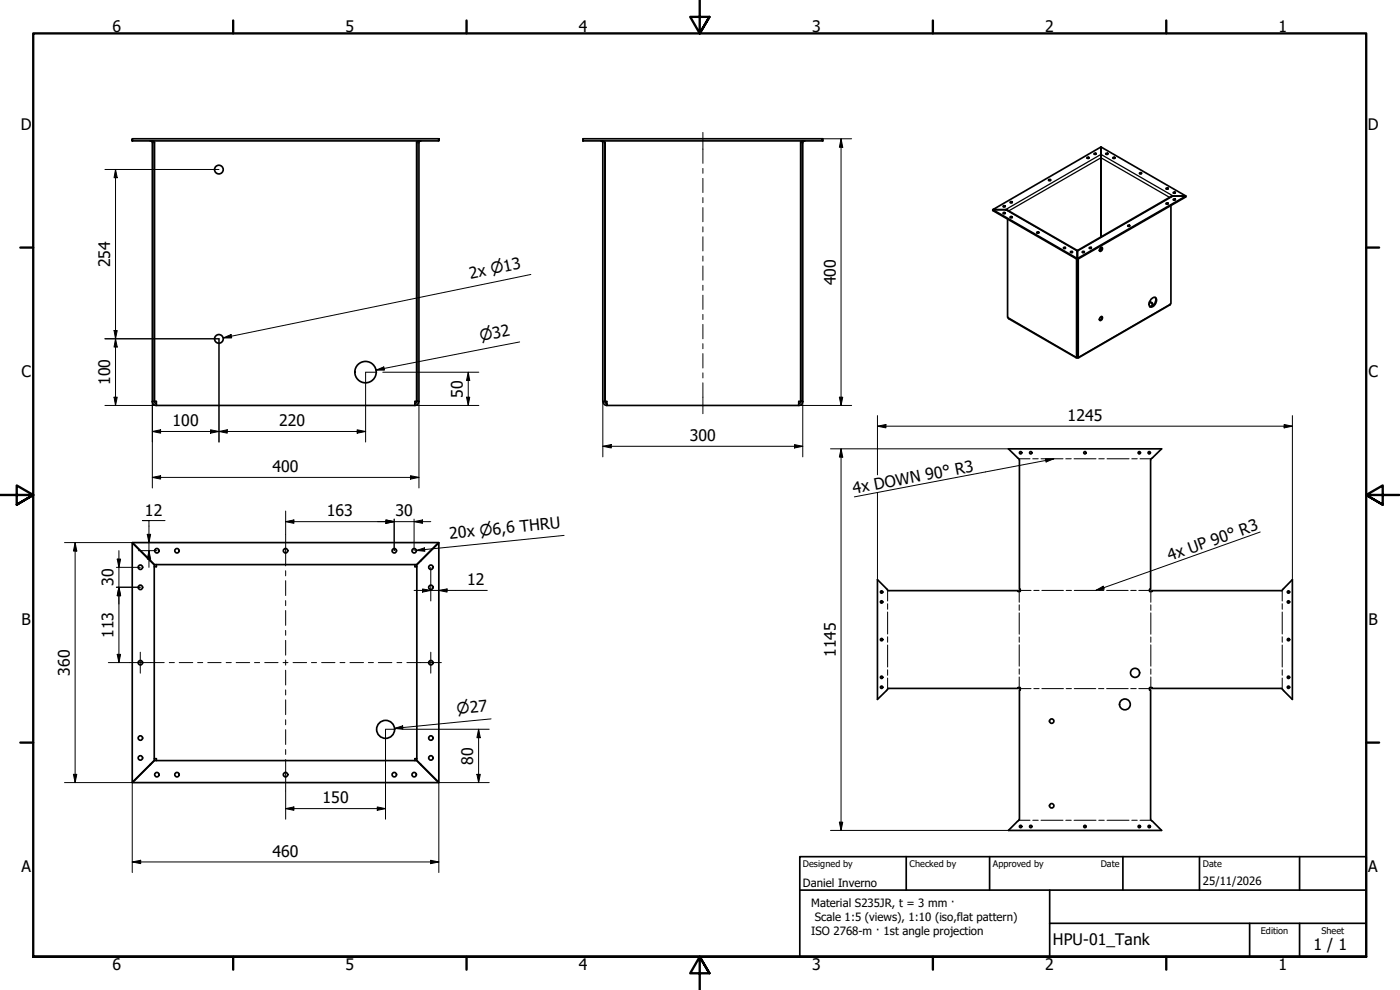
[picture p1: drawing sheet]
<svg xmlns="http://www.w3.org/2000/svg" width="420mm" height="297mm" viewBox="0 0 420 297" stroke-linecap="round" stroke-linejoin="round" font-family="sans-serif">
<!-- layer: Visible (ISO) -->
<g fill="none" stroke="#000" stroke-width=".51">
<path d="M39.8 42.3l-.1-.7v.7h91.9M39.8 41.6h91.8M45.1 42.3l.4 .1 .2 .3v77.7h.6v-77.8M45.1 42.3a.92 .92 0 0 1 1.3 .5v77.6h.5v1.3h77.6v-1.3h.5v-77.6a1.02 1.02 0 0 1 1.2-.5l-.5 .3v77.8h-.6v-77.8M131.6 41.6l.1 .7zM175 41.6l-.1 .7h71.9M181.5 42.6v77.8h-.6v-77.7l-.5-.4a1.02 1.02 0 0 1 1.2 .5v77.6h.5v1.3h57.6v-1.3h.6v-77.6M240.3 42.6v.2M241.4 42.3a.89 .89 0 0 0-1.1 .5M241.6 42.3h-.4l-.3 .4v77.7h-.6v-77.6M246.8 41.6l.2 .7-.2-.7h-71.8v.7M314.8 54.2h.5"/>
<path d="M326.2 47.3l.4-.1 .2 .3h-.3zM326.3 47.5h.5M328.4 46.3h.5M330.4 44.1l-32.5 18.8h3.9M330.4 44.1v27M330.5 44.1l25.4 14.7M331.9 46.1l.5-.1 .1 .2-.4 .1zM331.9 46.3h.5M334.1 47.5h.5M342.1 51.9l.5 .1-.4 .2-.3-.2zM342.1 52.1h.4M349.9 56.5l.4-.1 .3 .3-.5 .1z"/>
<path d="M350 56.7h.5M352 58.9l-.6 .1-28.1 16.2-21-12.2-.5-.1M352 58.8l-.7 .2M352 58.9h3.9v.2l-32.6 18.7M352 58.9h3.9M352.2 58h.5M352.2 60h.5M355.9 58.9l-32.6 18.7M297.9 62.9h3.9M297.9 62.9v.3l25.4 14.6M297.9 62.9l25.4 14.7M301.1 62h.5"/>
<path d="M301.1 64.1h.5M301.8 62.9l.7 .3M302.4 65.8v29.4l.3 .4 20.3 11.8M303.1 60.6l.6-.1 .1 .3-.3 .1zM303.1 65.1l.3-.2a.25 .25 0 0 1 .3 .1 .25 .25 0 0 1 0 .3h-.4zM303.2 60.8h.5M303.2 65.3h.5M311.1 69.7l.5-.1 .2 .2-.5 .2zM311.2 69.9h.5M319.2 74.5h.5M321.2 75.6l.5-.2 .2 .3-.4 .1zM321.3 75.7h.5"/>
<path d="M323.1 77.7v29.5l-.2-.1 .1 .3 .3-.1M323.3 75.4v2.4zM323.3 77.8v29.2l.3 .2M323.3 75.2v.2M323.3 77.8v29.5M323.6 77.7v29.5h.2l-.5 .1M324.8 75.6l.4-.2 .2 .3-.4 .1zM324.9 75.7h.5M326.9 74.3l.6-.1v.3l-.2 .1zM327 74.5h.5M330.3 74.4a.39 .39 0 0 1 .6 0 .39 .39 0 0 1-.1 .6l-.1 .1a.42 .42 0 0 1-.6 .3 .42 .42 0 0 1 0-.7zM330.5 74.3l-.1 .8"/>
<path d="M330.6 74.2l-.1 .8-.5 .3M338.5 67.9h.5M349.9 61l.6-.1 .1 .3-.4 .1zM350 61.2h.5M351.4 61.6v29.5l-.2 .4-27.5 15.9M330.4 95a.49 .49 0 0 1 .6 .4 .49 .49 0 0 1-.4 .6 .43 .43 0 0 1-.7-.1 .43 .43 0 0 1 .2-.6zM330.6 95l-.1 .7-.5 .4M344.9 90.7l.6 .2 .4 .5M345.4 89.8a.84 .84 0 0 1 1-.6 .84 .84 0 0 1 .7 .8 1.73 1.73 0 0 1-2 2l-.2-1.1zM346.6 89.3a1.91 1.91 0 0 1-1.5 2.7 .74 .74 0 0 0 .8-.8 .74 .74 0 0 0-.9-.7M323.2 107.1h.3M323.3 107l-.2 .2"/>
<path d="M45.7 120.5l.2 .7 1 .5M46.3 120.5l.2 .4 .4 .2M125.1 120.5l-.2 .4-.4 .2M125.7 120.5l-.3 .7-.9 .5M181 120.5l.2 .7 .9 .5M181.5 120.5l.2 .4 .4 .2M240.3 120.5l-.1 .4-.5 .2M240.9 120.5l-.2 .7-1 .5M39.7 162.9l6.6 6.6v58.6l-6.6 6.6zM39.8 162.8h91.8l-6.6 6.6h-78.6zM46.9 169.4v.6h-.6M124.5 169.4v.6h.6"/>
<path d="M126.3 168.3l5.4-5.4v71.8l-6.6-6.6v-58.6zM263.3 173.9l3.3 3.3h39v.3h.6v-.7h-.3v-38.9l-3.3-3.2h46l-3.3 3.1v39h-.3v.7h.7v-.3h39l3.2-3.3v36l-3.3-3.3h-38.9v-.3h-.7v.7h.3v38.9l3.3 3.3h-46l3.3-3.3v-38.9h.3v-.7h-.6v.3h-39l-3.3 3.3zM46.3 227.6h.6v.6M46.4 228.2h78.6l6.6 6.6h-91.8zM125.1 227.6h-.6v.6"/>
<circle cx="65.7" cy="50.9" r="1.3"/>
<circle cx="314.9" cy="54" r=".3"/>
<circle cx="328.6" cy="46.1" r=".26"/>
<circle cx="334.2" cy="47.3" r=".3"/>
<circle cx="352.4" cy="59.9" r=".27"/>
<circle cx="352.4" cy="57.8" r=".27"/>
<circle cx="301.3" cy="61.9" r=".27"/>
<circle cx="301.3" cy="63.9" r=".27"/>
<circle cx="319.4" cy="74.3" r=".27"/>
<circle cx="338.7" cy="67.7" r=".27"/>
<circle cx="65.7" cy="101.7" r="1.3"/>
<circle cx="109.7" cy="111.7" r="3.2"/>
<circle cx="306.3" cy="135.8" r=".35"/>
<circle cx="309.3" cy="135.8" r=".35"/>
<circle cx="325.6" cy="135.8" r=".35"/>
<circle cx="341.9" cy="135.8" r=".35"/>
<circle cx="344.9" cy="135.8" r=".35"/>
<circle cx="42.1" cy="176.2" r=".67"/>
<circle cx="42.1" cy="170.2" r=".67"/>
<circle cx="47.1" cy="165.2" r=".67"/>
<circle cx="53.1" cy="165.2" r=".67"/>
<circle cx="85.7" cy="165.2" r=".67"/>
<circle cx="118.3" cy="165.2" r=".67"/>
<circle cx="124.3" cy="165.2" r=".67"/>
<circle cx="129.3" cy="176.2" r=".67"/>
<circle cx="129.3" cy="170.2" r=".67"/>
<circle cx="264.6" cy="177.6" r=".35"/>
<circle cx="386.7" cy="177.6" r=".35"/>
<circle cx="42.1" cy="198.8" r=".67"/>
<circle cx="129.3" cy="198.8" r=".67"/>
<circle cx="264.6" cy="180.6" r=".35"/>
<circle cx="264.6" cy="191.9" r=".35"/>
<circle cx="386.7" cy="191.9" r=".35"/>
<circle cx="386.7" cy="180.6" r=".35"/>
<circle cx="115.7" cy="218.8" r="2.7"/>
<circle cx="264.6" cy="206.2" r=".35"/>
<circle cx="264.6" cy="203.2" r=".35"/>
<circle cx="315.6" cy="216.4" r=".67"/>
<circle cx="337.6" cy="211.3" r="1.62"/>
<circle cx="340.6" cy="201.9" r="1.37"/>
<circle cx="386.7" cy="203.2" r=".35"/>
<circle cx="386.7" cy="206.2" r=".35"/>
<circle cx="42.1" cy="227.4" r=".67"/>
<circle cx="42.1" cy="221.4" r=".67"/>
<circle cx="47.1" cy="232.4" r=".67"/>
<circle cx="53.1" cy="232.4" r=".67"/>
<circle cx="85.7" cy="232.4" r=".67"/>
<circle cx="118.3" cy="232.4" r=".67"/>
<circle cx="124.3" cy="232.4" r=".67"/>
<circle cx="129.3" cy="221.4" r=".67"/>
<circle cx="129.3" cy="227.4" r=".67"/>
<circle cx="306.3" cy="248" r=".35"/>
<circle cx="309.3" cy="248" r=".35"/>
<circle cx="315.6" cy="241.8" r=".67"/>
<circle cx="325.6" cy="248" r=".35"/>
<circle cx="341.9" cy="248" r=".35"/>
<circle cx="344.9" cy="248" r=".35"/>
</g>
<!-- layer: Visible Narrow (ISO) -->
<path d="M351 59.2l-20.5-11.8-27.8 15.9M301.8 62.9l28.7-16.6 21.5 12.6-28.7 16.5zM302.6 95.3l20.3 11.8M323.3 83v.1M323.3 83.6h.1M351.2 91.2l-27.4 15.9M323.3 107v.1" fill="none" stroke="#000" stroke-width=".38"/>
<!-- layer: Bend Centerline (ISO) -->
<g fill="none" stroke="#000" stroke-width=".3">
<path d="M305.8 137.7h3.3M309.9 137.7h1.7M312.4 137.7h6.6M319.8 137.7h1.7M322.3 137.7h6.6M329.8 137.7h1.6M332.2 137.7h6.6M339.7 137.7h1.6M342.1 137.7h3.3M266.4 177.1v3.2M305.9 177.5v3.2M306.2 177.2h3.2"/>
<path d="M310.3 177.2h1.5M312.7 177.2h6.5M320 177.2h1.6M322.4 177.2h6.5M329.7 177.2h1.6M332.1 177.2h6.5M339.3 177.2h1.7M341.8 177.2h3.2M345.4 177.5v3.2M384.8 177.1v3.2M266.4 181.2v1.6M266.4 183.6v6.6"/>
<path d="M266.4 191.1v1.6M266.4 193.5v6.6M305.9 181.5v1.6M305.9 183.9v6.4M305.9 191.1v1.6M305.9 193.5v6.4M345.4 181.5v1.6M345.4 183.9v6.4M345.4 191.1v1.6M345.4 193.5v6.4M384.8 181.2v1.6M384.8 183.6v6.6"/>
<path d="M384.8 191.1v1.6M384.8 193.5v6.6M266.4 201v1.6M266.4 203.4v3.3M305.9 200.7v1.6M305.9 203.1v3.2M306.2 206.6h3.2M310.3 206.6h1.5M312.7 206.6h6.5M320 206.6h1.6M322.4 206.6h6.5M329.7 206.6h1.6"/>
<path d="M332.1 206.6h6.5M339.3 206.6h1.7M341.8 206.6h3.2M345.4 200.7v1.6M345.4 203.1v3.2M384.8 201v1.6M384.8 203.4v3.3M305.8 246.1h3.3M309.9 246.1h1.7M312.4 246.1h6.6M319.8 246.1h1.7M322.3 246.1h6.6"/>
<path d="M329.8 246.1h1.6M332.2 246.1h6.6M339.7 246.1h1.6M342.1 246.1h3.3"/>
</g>
<!-- layer: Border (ISO) -->
<g fill="none" stroke="#000" stroke-width=".7">
<path d="M70 6.1v3.9M140 6.1v3.9M210 0v10l-2.9-4.9h5.8l-2.9 4.9 2.9-4.9M280 6.1v3.9M350 6.1v3.9M6.1 74.3h3.9M410 74.3h3.9M0 148.5h10l-5-2.8v5.7l5-2.9-5 2.9M420 148.5h-10l5-2.8v5.7l-5-2.9 5 2.9M6.1 222.8h3.9M410 222.8h3.9M10 287.1v-277.1h400v277.1h-400h400"/>
<path d="M70 287.1v3.8M140 287.1v3.8M212.9 292l-2.9-4.9 2.9 4.9h-5.8l2.9-4.9v9.9M280 287.1v3.8M350 287.1v3.8"/>
</g>
<!-- layer: Title (ISO) -->
<path d="M240 257h170v30.1h-170zM272 257v10.1M297 257v10.1M337 257v10.1M360 257v10.1M390 257v10.1M240 267.1h170M315 277h95M315 267.1v20M375 277v10.1M390 277v10.1" fill="none" stroke="#000" stroke-width=".51"/>
<!-- layer: Dimension (ISO) -->
<g fill="none" stroke="#000" stroke-width=".3">
<path d="M31.5 50.8h34.2M34.7 50.8l.5 2.5h-1zM34.7 50.8v70.9M246.8 41.6h8.8M252.4 41.6l.5 2.6h-1zM252.4 41.6v80.1M34.2 99.2h1l-.5 2.4zM31.5 101.6h34.2v31M34.2 119.2h1l-.5 2.5zM34.7 101.6l.5 2.5h-1zM113.1 111.7h-3.4v20.9M114.9 111.7h28.8"/>
<path d="M140 119.2h1l-.5 2.5zM140.5 111.7l.5 2.5h-1zM140.5 111.7v10M251.9 119.2h1l-.5 2.5zM31.5 121.7h15.4M45.7 129.5l2.5-.5v1zM45.7 129.5h64M45.7 120.4v26M63.2 129l2.5 .5-2.5 .5zM65.7 129.5l2.5-.5v1zM107.2 129l2.5 .5-2.5 .5zM124.5 121.7h19.2"/>
<path d="M125.7 120.4v26M180.9 133.9l2.6-.5v1zM180.9 133.9h60M180.9 120.4v16.7M238.4 133.4l2.5 .5-2.5 .5zM239.7 121.7h15.9M240.9 120.4v16.7M249.2 134.7h53.4M252.4 134.7l.5 2.4h-1zM252.4 134.7v114.5M263.3 127.9l2.6-.5v1zM263.3 127.9h124.6"/>
<path d="M263.3 124.7v17.8M385.4 127.4l2.5 .5-2.5 .5zM387.9 124.7v49.2M45.7 143.2l2.5-.5v1zM45.7 143.2h80M49.5 156.2h-6.8h2v14M85.7 156.5l2.5-.5v1zM85.7 156.5h43.6M85.7 153.3v7M115.8 156l2.5 .5-2.5 .5zM118.3 155.8v9.4M123.2 142.7l2.5 .5-2.5 .5z"/>
<path d="M124.3 156.5l2.5-.5v1zM124.3 155.8v9.4M263.3 147.8v26.1M19.4 162.8h20.4M22.5 162.8l.6 2.5h-1.1zM22.5 162.8v72M34.9 176.2h7.2M34.9 170.2h7.2M35.2 167.8h1l-.5 2.4zM35.7 176.2l.5 2.5h-1zM35.7 165.2v33.6M41.5 165.2h5.6"/>
<path d="M44.2 160.3h1l-.5 2.5zM44.7 165.2l.5 2.6h-1zM124.3 177.2h21.9M126.8 176.7l2.5 .5-2.5 .5zM129.3 170.2v10.1M131.7 177.2l2.5-.5v1zM32.5 198.8h6.4M35.2 196.3h1l-.5 2.5zM118.5 218.8h-2.8v27M120.8 218.8h26M143.6 218.8l.5 2.5h-1zM143.6 218.8v16"/>
<path d="M19.4 234.8h20.4M22 232.3h1.1l-.6 2.5zM39.7 234.7v27.1M85.7 237.3v8.5M131.6 234.8h15.2M131.7 234.7v27.1M143.1 232.3h1l-.5 2.5zM39.7 258.6l2.5-.5v1zM39.7 258.6h92M85.7 242.6l2.5-.5v1zM85.7 242.6h30M113.2 242.1l2.5 .5-2.5 .5z"/>
<path d="M129.2 258.1l2.5 .5-2.5 .5zM249.2 249.2h53.4M251.9 246.7h1l-.5 2.5z"/>
</g>
<g fill="#000">
<path d="M34.7 50.8l.5 2.5h-1zM252.4 41.6l.5 2.6h-1zM34.2 99.2h1l-.5 2.4zM34.2 119.2h1l-.5 2.5zM34.7 101.6l.5 2.5h-1zM140 119.2h1l-.5 2.5zM140.5 111.7l.5 2.5h-1zM251.9 119.2h1l-.5 2.5zM45.7 129.5l2.5-.5v1zM63.2 129l2.5 .5-2.5 .5zM65.7 129.5l2.5-.5v1zM107.2 129l2.5 .5-2.5 .5z"/>
<path d="M180.9 133.9l2.6-.5v1zM238.4 133.4l2.5 .5-2.5 .5zM252.4 134.7l.5 2.4h-1zM263.3 127.9l2.6-.5v1zM385.4 127.4l2.5 .5-2.5 .5zM45.7 143.2l2.5-.5v1zM85.7 156.5l2.5-.5v1zM115.8 156l2.5 .5-2.5 .5zM123.2 142.7l2.5 .5-2.5 .5zM124.3 156.5l2.5-.5v1zM22.5 162.8l.6 2.5h-1.1zM35.2 167.8h1l-.5 2.4z"/>
<path d="M35.7 176.2l.5 2.5h-1zM44.2 160.3h1l-.5 2.5zM44.7 165.2l.5 2.6h-1zM126.8 176.7l2.5 .5-2.5 .5zM131.7 177.2l2.5-.5v1zM35.2 196.3h1l-.5 2.5zM22 232.3h1.1l-.6 2.5zM143.1 232.3h1l-.5 2.5zM143.6 218.8l.5 2.5h-1zM39.7 258.6l2.5-.5v1zM85.7 242.6l2.5-.5v1zM113.2 242.1l2.5 .5-2.5 .5z"/>
<path d="M129.2 258.1l2.5 .5-2.5 .5zM251.9 246.7h1l-.5 2.5z"/>
</g>
<!-- layer: Symbol (ISO) -->
<path d="M159.3 82.3l-92.3 19.1M67 101.4l2.3-1 .2 1zM112.8 111l2.4-.9 .2 .9zM156 102.6l-43.2 8.4M313.8 137.7h2.5l-2.4 .9zM316.3 137.7l-59.9 11.4M378.2 159.6l-49.3 17.6M125 165.1l2.4-.7 .1 1zM169.3 160.6l-44.3 4.5M328.9 177.2l2.2-1.3 .3 .9zM118.4 218.6l2.4-.8 .1 1zM147.4 215.7l-29 2.9" fill="none" stroke="#000" stroke-width=".3"/>
<path d="M67 101.4l2.3-1 .2 1zM112.8 111l2.4-.9 .2 .9zM313.8 137.7h2.5l-2.4 .9zM125 165.1l2.4-.7 .1 1zM328.9 177.2l2.2-1.3 .3 .9zM118.4 218.6l2.4-.8 .1 1z" fill="#000"/>
<!-- layer: Center Mark (ISO) -->
<path d="M42.1 195.7v6.3M129.3 195.7v6.3" fill="none" stroke="#000" stroke-width=".3"/>
<!-- layer: Centerline (ISO) -->
<g fill="none" stroke="#000" stroke-width=".3">
<path d="M210.9 39.7v9.3M210.9 50.5v1.5M210.9 53.5v4.3M210.9 59.3v1.5M210.9 62.3v4.2M210.9 68.1v1.5M210.9 71v4.3M210.9 76.8v1.5M210.9 79.8v4.3M210.9 85.6v1.5M210.9 88.6v4.2M210.9 94.3v1.6"/>
<path d="M210.9 97.3v4.3M210.9 103.1v1.5M210.9 106.1v4.3M210.9 111.9v1.5M210.9 114.9v9.2M85.7 160.3v9.5M85.7 171.2v1.6M85.7 174.2v4.5M38.9 198.8h10.4M50.8 198.8h1.5M53.8 198.8h4M59.3 198.8h1.5"/>
<path d="M62.4 198.8h4M67.9 198.8h1.5M70.9 198.8h4M76.4 198.8h1.5M79.4 198.8h4M85 198.8h1.4M85.7 180.2v1.5M85.7 183.2v4.4M85.7 189.2v1.4M85.7 192.1v4.5M85.7 198v1.6M87.9 198.8h4.1"/>
<path d="M93.5 198.8h1.5M96.5 198.8h4M102 198.8h1.5M105 198.8h4.1M110.6 198.8h1.5M113.5 198.8h4.1M119.1 198.8h1.5M122.1 198.8h10.4M85.7 201.1v4.4M85.7 207v1.5M85.7 210v4.4M85.7 215.9v1.6"/>
<path d="M85.7 218.9v4.5M85.7 224.9v1.5M85.7 227.9v9.4"/>
</g>
<g font-size="4.8">
<text x="33.7" y="9.6">6</text>
<text x="103.7" y="9.6">5</text>
<text x="173.7" y="9.6">4</text>
<text x="243.7" y="9.6">3</text>
<text x="313.7" y="9.6">2</text>
<text x="383.7" y="9.6">1</text>
<text x="6.2" y="38.9">D</text>
<text x="410.5" y="38.9">D</text>
<text x="33.1" y="80.2" transform="rotate(-90 33.1 80.2)">254</text>
<text x="141.2" y="83.6" transform="rotate(-12 141.2 83.6)">2x ⌀13</text>
<text x="250.8" y="85.6" transform="rotate(-90 250.8 85.6)">400</text>
<text x="6.4" y="113.1">C</text>
<text x="410.7" y="113.1">C</text>
<text x="33.1" y="115.6" transform="rotate(-90 33.1 115.6)">100</text>
<text x="138.9" y="119.3" transform="rotate(-90 138.9 119.3)">50</text>
<text x="51.8" y="127.9">100</text>
<text x="83.8" y="127.9">220</text>
<text x="320.4" y="126.3">1245</text>
<text x="207" y="132.3">300</text>
<text x="81.8" y="141.7">400</text>
<text x="256.2" y="148.3" transform="rotate(-11 256.2 148.3)">4x DOWN 90° R3</text>
<text x="43.5" y="154.7">12</text>
<text x="98" y="154.9">163</text>
<text x="118.7" y="154.9">30</text>
<text x="135" y="161.7" transform="rotate(-6 135 161.7)">20x ⌀6,6 THRU</text>
<text x="351.1" y="168.4" transform="rotate(-20 351.1 168.4)">4x UP 90° R3</text>
<text x="34.1" y="175.8" transform="rotate(-90 34.1 175.8)">30</text>
<text x="140.2" y="175.6">12</text>
<text x="6.4" y="187.4">B</text>
<text x="34.1" y="191.4" transform="rotate(-90 34.1 191.4)">113</text>
<text x="410.7" y="187.4">B</text>
<text x="250.8" y="197.2" transform="rotate(-90 250.8 197.2)">1145</text>
<text x="21" y="202.7" transform="rotate(-90 21 202.7)">360</text>
<text x="142" y="229.5" transform="rotate(-90 142 229.5)">80</text>
<text x="96.8" y="241">150</text>
<text x="81.8" y="257">460</text>
<text x="6.4" y="261.7">A</text>
<text x="410.7" y="261.7">A</text>
<text x="316" y="283.5">HPU-01_Tank</text>
<text x="394.2" y="285">1 / 1</text>
<text x="33.7" y="290.9">6</text>
<text x="103.7" y="290.9">5</text>
<text x="173.7" y="290.9">4</text>
<text x="243.7" y="290.9">3</text>
<text x="313.7" y="290.9">2</text>
<text x="383.7" y="290.9">1</text>
</g>
<g font-size="4.6">
<text x="144.3" y="102.4" transform="rotate(-11 144.3 102.4)">⌀32</text>
<text x="137.2" y="214.3" transform="rotate(-6 137.2 214.3)">⌀27</text>
</g>
<g font-size="3.4">
<text x="241" y="266">Daniel Inverno</text>
<text x="361" y="265.5">25/11/2026</text>
<text x="243.5" y="272.2">Material S235JR, t = 3 mm ·</text>
<text x="243.5" y="280.4">ISO 2768-m · 1st angle projection</text>
<text x="244.5" y="276.3">Scale 1:5 (views), 1:10 (iso,flat pattern)</text>
</g>
<g font-size="2.7">
<text x="241" y="260.1">Designed by</text>
<text x="273" y="260.1">Checked by</text>
<text x="298" y="260.1">Approved by</text>
<text x="330.3" y="260">Date</text>
<text x="361" y="260">Date</text>
<text x="378.4" y="280.1">Edition</text>
<text x="396.6" y="280.1">Sheet</text>
</g>
</svg>
